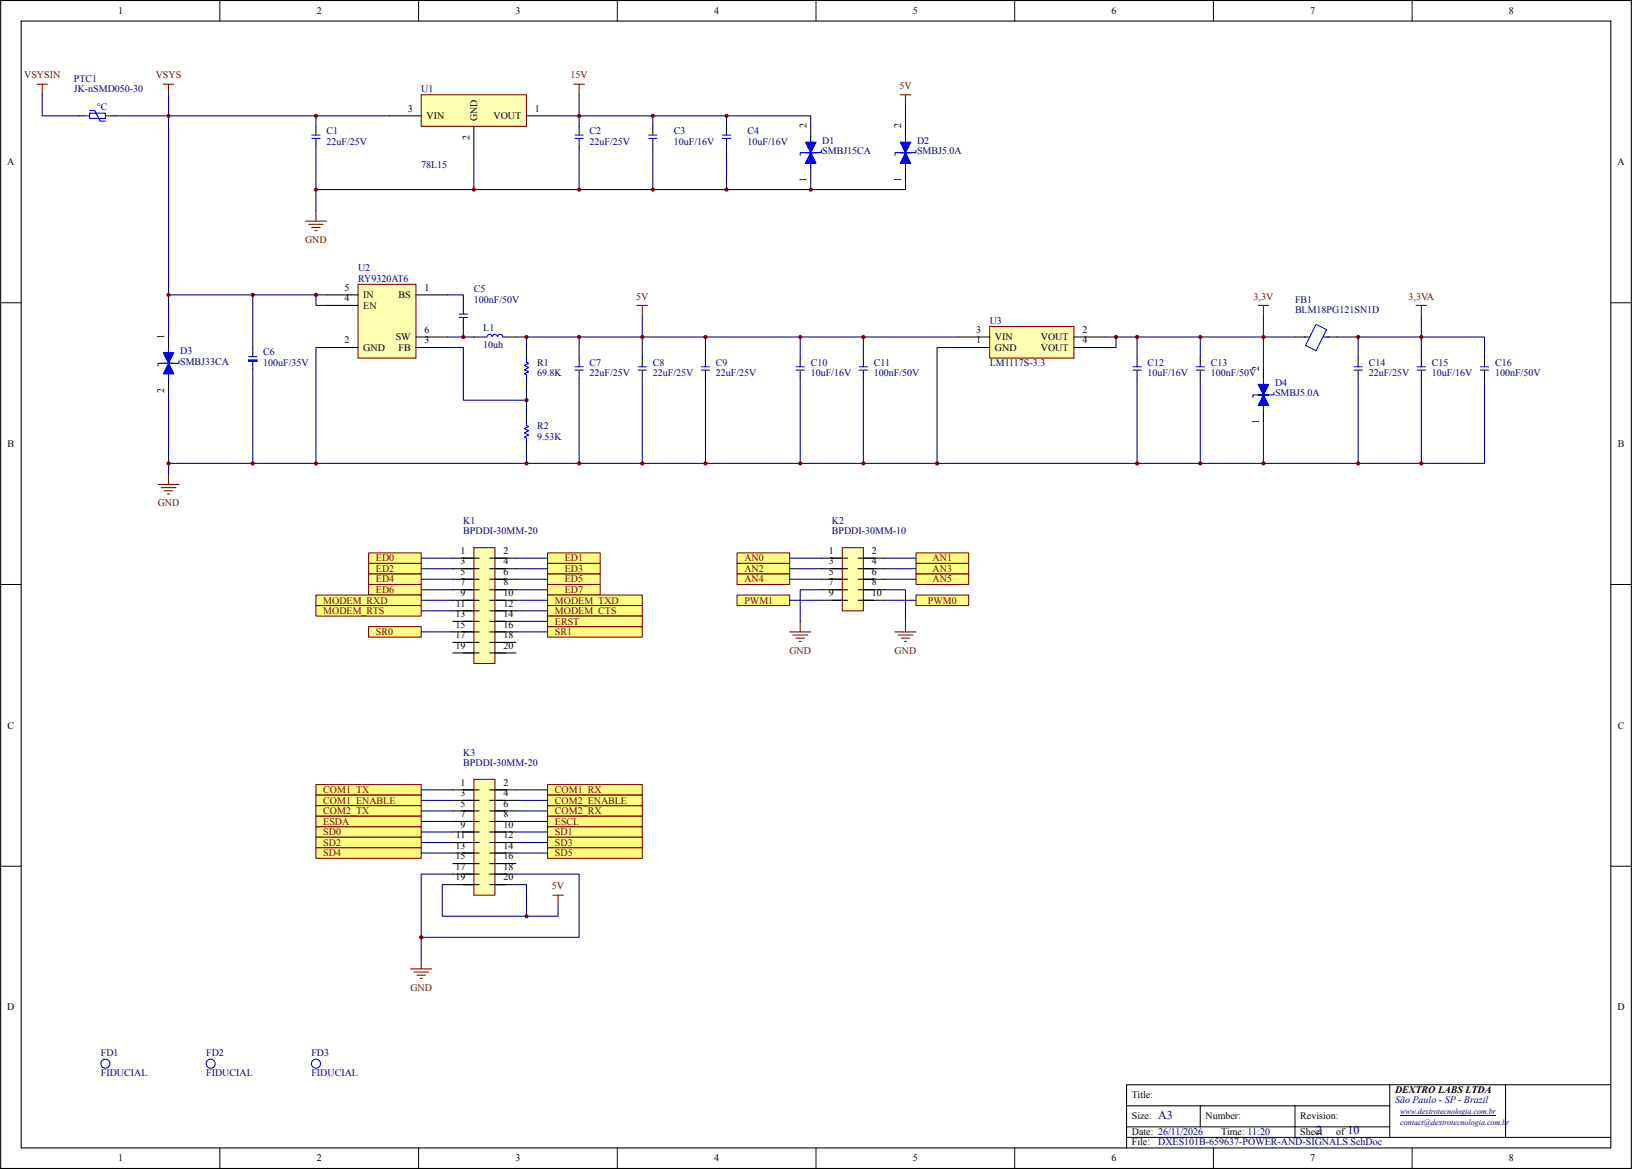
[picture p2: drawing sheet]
<svg xmlns="http://www.w3.org/2000/svg" width="394mm" height="282mm" viewBox="0 0 394 282" stroke-linecap="round" stroke-linejoin="round" font-family="sans-serif">
<path d="M.2 .1h393.3v281.7h-393.3zM5.1 5.1h383.5v271.7h-383.5z" fill="none" stroke="#000" stroke-width=".25"/>
<g fill="none" stroke="#000" stroke-width=".24">
<path d="M53 .1v5M101 .1v5M148.9 .1v5M196.8 .1v5M244.8 .1v5M292.7 .1v5M340.7 .1v5M.2 73h4.9M388.6 73h4.9M.2 140.9h4.9M388.6 140.9h4.9M.2 208.9h4.9"/>
<path d="M388.6 208.9h4.9M53 276.8v5M101 276.8v5M148.9 276.8v5M196.8 276.8v5M244.8 276.8v5M292.7 276.8v5M340.7 276.8v5"/>
</g>
<g fill="#ffff80" stroke="#800000" stroke-width=".25">
<path d="M88.9 151.1h12.7v2.5h-12.7z"/>
<path d="M88.9 133.3h12.7v2.6h-12.7z"/>
<path d="M132.1 133.3h12.7v2.6h-12.7z"/>
<path d="M88.9 135.9h12.7v2.5h-12.7z"/>
<path d="M132.1 135.9h12.7v2.5h-12.7z"/>
<path d="M88.9 138.4h12.7v2.5h-12.7z"/>
<path d="M132.1 138.4h12.7v2.5h-12.7z"/>
<path d="M88.9 140.9h12.7v2.6h-12.7z"/>
<path d="M132.1 140.9h12.7v2.6h-12.7z"/>
<path d="M177.8 133.3h12.7v2.6h-12.7z"/>
<path d="M221 133.3h12.7v2.6h-12.7z"/>
<path d="M177.8 135.9h12.7v2.5h-12.7z"/>
<path d="M221 135.9h12.7v2.5h-12.7z"/>
<path d="M177.8 143.5h12.7v2.5h-12.7z"/>
<path d="M221 143.5h12.7v2.5h-12.7z"/>
<path d="M76.2 189.2h25.4v2.5h-25.4z"/>
<path d="M132.1 189.2h22.8v2.5h-22.8z"/>
<path d="M76.2 191.7h25.4v2.6h-25.4z"/>
<path d="M76.2 194.3h25.4v2.5h-25.4z"/>
<path d="M132.1 194.3h22.8v2.5h-22.8z"/>
<path d="M132.1 191.7h22.8v2.6h-22.8z"/>
<path d="M177.8 138.4h12.7v2.5h-12.7z"/>
<path d="M221 138.4h12.7v2.5h-12.7z"/>
</g>
<path d="M337.8 268.9h23.1" fill="none" stroke="#000080" stroke-width=".24"/>
<path d="M19.1 27.9h1.2M26.7 27.9h1.3M271.8 266.7h63.5M271.8 274.3h116.8M271.8 271.7h63.5M289.5 266.7v5M312.4 266.7v7.6M335.3 261.6v12.7M363.2 261.6h-91.4v15.2M388.6 261.6h-25.4v12.7" fill="none" stroke="#000" stroke-width=".25"/>
<path d="M20.3 27.9h1.3M21.6 26.7h1.3l1.3 2.5h1.2M21.6 27.3h3.8v1.3h-3.8zM25.4 27.9h1.3" fill="none" stroke="#00f" stroke-width=".25"/>
<path d="M86.4 68.6h13.9v17.7h-13.9z" fill="#ffffb0" stroke="#800000" stroke-width=".25"/>
<g fill="none" stroke="#000" stroke-width=".25">
<path d="M78.8 71.1h7.6M78.8 73.6h7.6M100.3 71.1h7.7M111.8 73.6v2.1M111.8 76.6v2.1M78.8 83.8h7.6M100.3 83.8h7.7M100.3 81.3h7.7M114.3 81.3h2.6M121.9 81.3h2.6M127 83.8v2.5M127 91.4v2.6"/>
<path d="M139.7 86.3v2.1M139.7 89.3v2.1M154.9 86.3v2.1M154.9 89.3v2.1M170.2 86.3v2.1M170.2 89.3v2.1M193 86.3v2.1M193 89.3v2.1M208.3 86.3v2.1M208.3 89.3v2.1M274.3 86.3v2.1M274.3 89.3v2.1"/>
<path d="M289.5 86.3v2.1M289.5 89.3v2.1"/>
</g>
<path d="M153.7 73.6h2.5M154.9 73.6v2.6M303.5 73.6h2.6M304.8 73.6v2.6M38.1 116.8h5.1M38.9 117.6h3.5M39.6 118.3h2.1M40.4 119.1h.5M40.7 114.3v2.5" fill="none" stroke="#800000" stroke-width=".25"/>
<g fill="none" stroke="#00f" stroke-width=".25">
<path d="M110.8 76.5h2M110.8 75.7h2M116.9 81.3h.6a.64 .64 0 0 1 .6-.7 .64 .64 0 0 1 .7 .7 .63 .63 0 0 1 .6-.7 .63 .63 0 0 1 .6 .7 .64 .64 0 0 1 .7-.7 .64 .64 0 0 1 .6 .7h.6M127 86.3v1.1l.5 .2-1 .5 1 .5-1 .5 1 .5-1 .6 .5 .2v1M138.7 89.2h2M138.7 88.4h2M153.9 89.2h2M153.9 88.4h2M169.2 89.2h2M169.2 88.4h2M192 89.2h2M192 88.4h2"/>
<path d="M207.3 89.2h2M207.3 88.4h2M273.3 89.2h2M273.3 88.4h2M288.5 89.2h2M288.5 88.4h2"/>
</g>
<path d="M238.8 78.7h20.3v7.6h-20.3z" fill="#ffffb0" stroke="#800000" stroke-width=".25"/>
<path d="M127 99v2.6M231.1 81.3h7.7M231.1 83.8h7.7M259.1 81.3h7.6M259.1 83.8h7.6M127 106.7v2.5" fill="none" stroke="#000" stroke-width=".25"/>
<path d="M127 101.6v1l.5 .3-1 .5 1 .5-1 .5 1 .5-1 .5 .5 .2v1.1" fill="none" stroke="#00f" stroke-width=".25"/>
<path d="M39.4 20.3h2.5M40.7 20.3v2.6" fill="none" stroke="#800000" stroke-width=".25"/>
<path d="M101.6 22.9h25.4v7.6h-25.4z" fill="#ffffb0" stroke="#800000" stroke-width=".25"/>
<g fill="none" stroke="#000" stroke-width=".25">
<path d="M76.2 30.5v2.1M76.2 33.5v2.1M94 27.9h7.6M114.3 30.5v7.6M127 27.9h7.6M139.7 30.5v2.1M139.7 33.5v2.1M157.5 30.5v2.1M157.5 33.5v2.1M175.3 30.5v2.1M175.3 33.5v2.1M195.6 30.5v2.5"/>
<path d="M218.4 30.5v2.5M195.6 40.6v2.6M218.4 40.6v2.6M40.7 81.3v2.5M40.7 91.4v2.6M61 83.8v2.1M61 86.8v2.1M304.8 88.9v2.5M304.8 99v2.6M312.4 81.3h2.5M320 81.3h2.6M327.6 86.3v2.1"/>
<path d="M327.6 89.3v2.1M342.9 86.3v2.1M342.9 89.3v2.1M358.1 86.3v2.1M358.1 89.3v2.1"/>
</g>
<g fill="none" stroke="#00f" stroke-width=".25">
<path d="M75.2 33.4h2M75.2 32.6h2M138.7 33.4h2M138.7 32.6h2M156.5 33.4h2M156.5 32.6h2M174.3 33.4h2M174.3 32.6h2M194.3 36.8h2.5M194.9 35.6h1.3M195.6 33v7.6M198.1 36.2v.6h-5.1v.7"/>
<path d="M217.2 36.8h2.5M217.8 35.6h1.3M218.4 33v7.6M221 36.2v.6h-5.1v.7M317.5 78.2l2.5 1.3-2.5 5.1-2.6-1.3zM39.4 87.6h2.5M40 86.3h1.3M40.7 83.8v7.6M43.2 87v.6h-5.1v.7M60 86.8v.4M60 86h2M60 86.8h2v.4h-2"/>
<path d="M60 87h2M303.5 95.2h2.6M304.1 94h1.3M304.8 91.4v7.6M307.3 94.6v.6h-5.1v.7M314.7 81.3h1.3M319.3 81.3h1.2M326.6 89.2h2M326.6 88.4h2M341.9 89.2h2M341.9 88.4h2M357.1 89.2h2"/>
<path d="M357.1 88.4h2"/>
</g>
<g fill="none" stroke="#800000" stroke-width=".25">
<path d="M8.9 20.3h2.6M10.2 20.3v2.6M138.4 20.3h2.6M139.7 20.3v2.6M217.2 22.9h2.5M218.4 22.9v2.5M73.7 53.3h5.1M74.4 54.1h3.6M75.2 54.9h2M76 55.6h.5M76.2 50.8v2.5M341.6 73.6h2.5"/>
<path d="M342.9 73.6v2.6M190.5 152.4h5.1M191.3 153.1h3.5M192 153.9h2.1M192.8 154.7h.5M193 149.8v2.6M215.9 152.4h5.1M216.7 153.1h3.5M217.4 153.9h2.1M218.2 154.7h.5M218.4 149.8v2.6M133.4 215.9h2.5"/>
<path d="M134.6 215.9v2.5"/>
</g>
<g fill="#00f" stroke="#00f" stroke-width=".25">
<path d="M194.3 34.3h2.5l-1.2 2.5z"/>
<path d="M195.6 36.8l1.2 2.6h-2.5z"/>
<path d="M39.4 85.1h2.5l-1.2 2.5z"/>
<path d="M40.7 87.6l1.2 2.6h-2.5z"/>
<path d="M217.2 34.3h2.5l-1.3 2.5z"/>
<path d="M218.4 36.8l1.3 2.6h-2.5z"/>
<path d="M303.5 92.7h2.6l-1.3 2.5z"/>
<path d="M304.8 95.2l1.3 2.6h-2.6z"/>
</g>
<g fill="#ffff80" stroke="#800000" stroke-width=".25">
<path d="M76.2 143.5h25.4v2.5h-25.4z"/>
<path d="M76.2 146h25.4v2.6h-25.4z"/>
<path d="M132.1 143.5h22.8v2.5h-22.8z"/>
<path d="M132.1 146h22.8v2.6h-22.8z"/>
<path d="M132.1 151.1h22.8v2.5h-22.8z"/>
</g>
<g fill="none" stroke="#00f" stroke-width=".25">
<circle cx="25.4" cy="256.5" r="1.09"/>
<circle cx="50.8" cy="256.5" r="1.09"/>
<circle cx="76.2" cy="256.5" r="1.09"/>
</g>
<g fill="#ffff80" stroke="#800000" stroke-width=".25">
<path d="M76.2 199.4h25.4v2.5h-25.4z"/>
<path d="M76.2 201.9h25.4v2.5h-25.4z"/>
<path d="M76.2 204.4h25.4v2.6h-25.4z"/>
<path d="M132.1 199.4h22.8v2.5h-22.8z"/>
<path d="M132.1 201.9h22.8v2.5h-22.8z"/>
<path d="M132.1 204.4h22.8v2.6h-22.8z"/>
<path d="M76.2 196.8h25.4v2.6h-25.4z"/>
<path d="M132.1 196.8h22.8v2.6h-22.8z"/>
<path d="M132.1 148.6h22.8v2.5h-22.8z"/>
</g>
<path d="M99.1 233.6h5.1M99.8 234.4h3.6M100.6 235.2h2M101.4 235.9h.5M101.6 231.1v2.5" fill="none" stroke="#800000" stroke-width=".25"/>
<g fill="none" stroke="#000080" stroke-width=".25">
<path d="M10.2 22.9v5h8.9M28 27.9h66M40.7 22.9v58.4M76.2 35.6v10.1h119.4v-2.5M76.2 27.9v2.6M114.3 38.1v7.6M134.6 27.9h40.7v2.6M139.7 22.9v7.6M139.7 35.6v10.1M157.5 27.9v2.6M157.5 35.6v10.1M175.3 27.9h20.3v2.6"/>
<path d="M175.3 35.6v10.1M218.4 25.4v5.1M76.2 45.7v5.1M218.4 43.2v2.5h-22.8M40.7 71.1h38.1M61 71.1v12.7M76.2 71.1v2.5h2.6M108 71.1h3.8v2.5M111.8 78.7v2.6M154.9 76.2v10.1M304.8 76.2v5.1h-38.1M342.9 76.2v10.1"/>
<path d="M40.7 94v17.7M61 88.9v22.8M78.8 83.8h-2.6v27.9M108 83.8h3.8v12.7h15.2v2.5M108 81.3h6.3M124.5 81.3h106.6M127 81.3v2.5M127 94v2.5M139.7 81.3v5M139.7 91.4v20.3M154.9 91.4v20.3M170.2 81.3v5"/>
<path d="M170.2 91.4v20.3M193 81.3v5M193 91.4v20.3M208.3 81.3v5M208.3 91.4v20.3M231.1 83.8h-5v27.9M269.2 81.3v2.5h-2.5M274.3 81.3v5M274.3 91.4v20.3M289.5 81.3v5M289.5 91.4v20.3M312.4 81.3h-7.6v7.6"/>
<path d="M322.6 81.3h5M327.6 81.3h30.5v5M327.6 81.3v5M327.6 91.4v20.3M342.9 91.4v20.3M358.1 91.4v20.3h-53.3M61 111.7h-20.3v2.6M61 111.7h165.1M127 109.2v2.5M304.8 101.6v10.1h-78.7M101.6 134.6h7.6M101.6 137.1h7.6"/>
<path d="M101.6 139.7h7.6M124.5 134.6h7.6M124.5 137.1h7.6M124.5 139.7h7.6M190.5 134.6h7.6M190.5 137.1h7.6M190.5 139.7h7.6M213.4 134.6h7.6M213.4 137.1h7.6M213.4 139.7h7.6M101.6 142.2h7.6M101.6 144.8h7.6"/>
<path d="M101.6 147.3h7.6M101.6 152.4h7.6M124.5 142.2h7.6M124.5 144.8h7.6M124.5 147.3h7.6M124.5 152.4h7.6M124.5 149.8h7.6M190.5 144.8h7.6M198.1 142.2h-5.1v7.6M213.4 142.2h5v7.6M213.4 144.8h7.6M101.6 190.5h7.6"/>
<path d="M101.6 193h7.6M101.6 195.6h7.6M101.6 198.1h7.6M124.5 190.5h7.6M124.5 193h7.6M124.5 195.6h7.6M124.5 198.1h7.6M101.6 200.6h7.6M101.6 203.2h7.6M101.6 205.7h7.6M109.2 213.3h-2.5v7.6h20.3M109.2 210.8h-7.6v20.3"/>
<path d="M124.5 213.3h2.5v7.6h7.6v-2.5M124.5 210.8h15.2v15.2h-38.1M124.5 200.6h7.6M124.5 203.2h7.6M124.5 205.7h7.6"/>
</g>
<path d="M114.3 132.1h5.1v27.9h-5.1z" fill="#ffffb0" stroke="#800000" stroke-width=".25"/>
<g fill="none" stroke="#000" stroke-width=".25">
<path d="M109.2 139.7h6.4M109.2 137.1h6.4M109.2 134.6h6.4M118.1 139.7h6.4M118.1 137.1h6.4M118.1 134.6h6.4M109.2 147.3h6.4M109.2 144.8h6.4M109.2 142.2h6.4M109.2 149.8h6.4M109.2 152.4h6.4M109.2 154.9h6.4"/>
<path d="M109.2 157.5h6.4M118.1 147.3h6.4M118.1 144.8h6.4M118.1 142.2h6.4M118.1 149.8h6.4M118.1 152.4h6.4M118.1 154.9h6.4M118.1 157.5h6.4"/>
</g>
<path d="M114.3 187.9h5.1v28h-5.1z" fill="#ffffb0" stroke="#800000" stroke-width=".25"/>
<g fill="none" stroke="#000" stroke-width=".25">
<path d="M109.2 195.6h6.4M109.2 193h6.4M109.2 190.5h6.4M109.2 198.1h6.4M118.1 195.6h6.4M118.1 193h6.4M118.1 190.5h6.4M118.1 198.1h6.4M109.2 203.2h6.4M109.2 200.6h6.4M109.2 205.7h6.4M109.2 208.3h6.4"/>
<path d="M109.2 210.8h6.4M109.2 213.3h6.4M118.1 203.2h6.4M118.1 200.6h6.4M118.1 205.7h6.4M118.1 208.3h6.4M118.1 210.8h6.4M118.1 213.3h6.4"/>
</g>
<path d="M203.2 132.1h5.1v15.2h-5.1z" fill="#ffffb0" stroke="#800000" stroke-width=".25"/>
<path d="M198.1 139.7h6.4M198.1 137.1h6.4M198.1 134.6h6.4M207 139.7h6.4M207 137.1h6.4M207 134.6h6.4M198.1 144.8h6.4M198.1 142.2h6.4M207 144.8h6.4M207 142.2h6.4" fill="none" stroke="#000" stroke-width=".25"/>
<g fill="#800000">
<circle cx="40.7" cy="111.7" r=".51"/>
<circle cx="40.7" cy="71.1" r=".51"/>
<circle cx="40.7" cy="27.9" r=".51"/>
<circle cx="61" cy="111.7" r=".51"/>
<circle cx="61" cy="71.1" r=".51"/>
<circle cx="76.2" cy="111.7" r=".51"/>
<circle cx="76.2" cy="71.1" r=".51"/>
<circle cx="76.2" cy="45.7" r=".51"/>
<circle cx="76.2" cy="27.9" r=".51"/>
<circle cx="101.6" cy="226" r=".51"/>
<circle cx="111.8" cy="81.3" r=".51"/>
<circle cx="114.3" cy="45.7" r=".51"/>
<circle cx="127" cy="220.9" r=".51"/>
<circle cx="127" cy="111.7" r=".51"/>
<circle cx="127" cy="96.5" r=".51"/>
<circle cx="127" cy="81.3" r=".51"/>
<circle cx="139.7" cy="111.7" r=".51"/>
<circle cx="139.7" cy="81.3" r=".51"/>
<circle cx="139.7" cy="45.7" r=".51"/>
<circle cx="139.7" cy="27.9" r=".51"/>
<circle cx="154.9" cy="111.7" r=".51"/>
<circle cx="154.9" cy="81.3" r=".51"/>
<circle cx="157.5" cy="45.7" r=".51"/>
<circle cx="157.5" cy="27.9" r=".51"/>
<circle cx="170.2" cy="111.7" r=".51"/>
<circle cx="170.2" cy="81.3" r=".51"/>
<circle cx="175.3" cy="45.7" r=".51"/>
<circle cx="175.3" cy="27.9" r=".51"/>
<circle cx="193" cy="111.7" r=".51"/>
<circle cx="193" cy="81.3" r=".51"/>
<circle cx="195.6" cy="45.7" r=".51"/>
<circle cx="208.3" cy="111.7" r=".51"/>
<circle cx="208.3" cy="81.3" r=".51"/>
<circle cx="226.1" cy="111.7" r=".51"/>
<circle cx="269.2" cy="81.3" r=".51"/>
<circle cx="274.3" cy="111.7" r=".51"/>
<circle cx="274.3" cy="81.3" r=".51"/>
<circle cx="289.5" cy="111.7" r=".51"/>
<circle cx="289.5" cy="81.3" r=".51"/>
<circle cx="304.8" cy="111.7" r=".51"/>
<circle cx="304.8" cy="81.3" r=".51"/>
<circle cx="327.6" cy="111.7" r=".51"/>
<circle cx="327.6" cy="81.3" r=".51"/>
<circle cx="342.9" cy="111.7" r=".51"/>
<circle cx="342.9" cy="81.3" r=".51"/>
</g>
<g font-size="2.9" fill="#000080">
<text x="279.4" y="269.9">A3</text>
<text x="317.5" y="273.5">2</text>
<text x="325.1" y="273.5">10</text>
</g>
<g font-size="2.4">
<text x="28.5" y="3.4">1</text>
<text x="76.4" y="3.4">2</text>
<text x="124.3" y="3.4">3</text>
<text x="172.3" y="3.4">4</text>
<text x="220.2" y="3.4">5</text>
<text x="268.1" y="3.4">6</text>
<text x="316.1" y="3.4">7</text>
<text x="364" y="3.4">8</text>
<text x="98.4" y="26.9">3</text>
<text x="102.9" y="28.7">VIN</text>
<text x="115.1" y="29.2" transform="rotate(-90 115.1 29.2)">GND</text>
<text x="119" y="28.7">VOUT</text>
<text x="129" y="26.9">1</text>
<text x="113.3" y="33.7" transform="rotate(-90 113.3 33.7)">2</text>
<text x="194.5" y="31" transform="rotate(-90 194.5 31)">2</text>
<text x="217.4" y="31" transform="rotate(-90 217.4 31)">2</text>
<text x="1.8" y="39.8">A</text>
<text x="390.2" y="39.8">A</text>
<text x="194.5" y="43.9" transform="rotate(-90 194.5 43.9)">1</text>
<text x="217.4" y="43.9" transform="rotate(-90 217.4 43.9)">1</text>
<text x="83.1" y="70.1">5</text>
<text x="87.6" y="71.9">IN</text>
<text x="96.1" y="71.9">BS</text>
<text x="102.4" y="70.1">1</text>
<text x="83.1" y="72.6">4</text>
<text x="87.6" y="74.4">EN</text>
<text x="39.6" y="81.8" transform="rotate(-90 39.6 81.8)">1</text>
<text x="83.1" y="82.8">2</text>
<text x="95.5" y="82">SW</text>
<text x="102.4" y="82.8">3</text>
<text x="102.4" y="80.2">6</text>
<text x="235.5" y="80.2">3</text>
<text x="235.5" y="82.8">1</text>
<text x="240" y="82">VIN</text>
<text x="251.1" y="82">VOUT</text>
<text x="261.1" y="80.2">2</text>
<text x="261.1" y="82.8">4</text>
<text x="87.6" y="84.6">GND</text>
<text x="96.1" y="84.6">FB</text>
<text x="240" y="84.6">GND</text>
<text x="251.1" y="84.6">VOUT</text>
<text x="303.8" y="89.4" transform="rotate(-90 303.8 89.4)">2</text>
<text x="39.6" y="94.7" transform="rotate(-90 39.6 94.7)">2</text>
<text x="1.8" y="107.8">B</text>
<text x="303.8" y="102.3" transform="rotate(-90 303.8 102.3)">1</text>
<text x="390.3" y="107.8">B</text>
<text x="111.1" y="136.1">3</text>
<text x="111.1" y="133.6">1</text>
<text x="121.4" y="136.1">4</text>
<text x="121.4" y="133.6">2</text>
<text x="200" y="136.1">3</text>
<text x="200" y="133.6">1</text>
<text x="210.3" y="136.1">4</text>
<text x="210.3" y="133.6">2</text>
<text x="111.1" y="138.6">5</text>
<text x="111.1" y="141.2">7</text>
<text x="111.1" y="143.7">9</text>
<text x="121.4" y="138.6">6</text>
<text x="121.4" y="141.2">8</text>
<text x="121.4" y="143.7">10</text>
<text x="200" y="138.6">5</text>
<text x="200" y="141.2">7</text>
<text x="200" y="143.7">9</text>
<text x="210.3" y="138.6">6</text>
<text x="210.3" y="141.2">8</text>
<text x="210.3" y="143.7">10</text>
<text x="109.9" y="148.8">13</text>
<text x="110" y="146.3">11</text>
<text x="121.4" y="146.3">12</text>
<text x="121.4" y="148.8">14</text>
<text x="109.9" y="151.3">15</text>
<text x="109.9" y="153.9">17</text>
<text x="121.4" y="151.3">16</text>
<text x="121.4" y="153.9">18</text>
<text x="109.9" y="156.4">19</text>
<text x="121.4" y="156.4">20</text>
<text x="1.8" y="175.7">C</text>
<text x="390.3" y="175.7">C</text>
<text x="111.1" y="192">3</text>
<text x="111.1" y="189.4">1</text>
<text x="121.4" y="192">4</text>
<text x="121.4" y="189.4">2</text>
<text x="111.1" y="194.5">5</text>
<text x="111.1" y="197.1">7</text>
<text x="121.4" y="194.5">6</text>
<text x="121.4" y="197.1">8</text>
<text x="110" y="202.1">11</text>
<text x="111.1" y="199.6">9</text>
<text x="121.4" y="199.6">10</text>
<text x="121.4" y="202.1">12</text>
<text x="109.9" y="204.7">13</text>
<text x="109.9" y="207.2">15</text>
<text x="109.9" y="209.8">17</text>
<text x="121.4" y="204.7">14</text>
<text x="121.4" y="207.2">16</text>
<text x="121.4" y="209.8">18</text>
<text x="109.9" y="212.3">19</text>
<text x="121.4" y="212.3">20</text>
<text x="1.8" y="243.6">D</text>
<text x="390.2" y="243.6">D</text>
<text x="336.5" y="263.5">DEXTRO LABS LTDA</text>
<text x="273" y="264.7">Title:</text>
<text x="273" y="269.8">Size:</text>
<text x="290.8" y="269.8">Number:</text>
<text x="313.7" y="269.8">Revision:</text>
<text x="273" y="273.6">Date: 26/11/2026</text>
<text x="294.6" y="273.6">Time: 11:20</text>
<text x="313.7" y="273.6">Sheet</text>
<text x="322.3" y="273.6">of</text>
<text x="28.5" y="280.1">1</text>
<text x="76.4" y="280.1">2</text>
<text x="124.3" y="280.1">3</text>
<text x="172.3" y="280.1">4</text>
<text x="220.2" y="280.1">5</text>
<text x="268.1" y="280.1">6</text>
<text x="273" y="276.2">File:</text>
<text x="316.1" y="280.1">7</text>
<text x="364" y="280.1">8</text>
</g>
<g font-size="2.4" fill="#800000">
<text x="5.8" y="18.9">VSYSIN</text>
<text x="37.6" y="18.9">VSYS</text>
<text x="137.6" y="18.9">15V</text>
<text x="217" y="21.4">5V</text>
<text x="73.6" y="58.6">GND</text>
<text x="153.5" y="72.2">5V</text>
<text x="302.4" y="72.2">3,3V</text>
<text x="339.8" y="72.2">3,3VA</text>
<text x="38" y="122.1">GND</text>
<text x="90.7" y="135.4">ED0</text>
<text x="90.7" y="137.9">ED2</text>
<text x="136.2" y="135.4">ED1</text>
<text x="136.2" y="137.9">ED3</text>
<text x="179.6" y="135.4">AN0</text>
<text x="179.6" y="137.9">AN2</text>
<text x="225" y="135.4">AN1</text>
<text x="225" y="137.9">AN3</text>
<text x="90.7" y="140.5">ED4</text>
<text x="90.7" y="143">ED6</text>
<text x="136.2" y="140.5">ED5</text>
<text x="136.2" y="143">ED7</text>
<text x="179.6" y="140.5">AN4</text>
<text x="225" y="140.5">AN5</text>
<text x="78" y="145.5">MODEM_RXD</text>
<text x="78" y="148.1">MODEM_RTS</text>
<text x="133.9" y="145.5">MODEM_TXD</text>
<text x="133.9" y="148.1">MODEM_CTS</text>
<text x="179.6" y="145.5">PWM1</text>
<text x="223.8" y="145.5">PWM0</text>
<text x="90.7" y="153.2">SR0</text>
<text x="133.9" y="153.2">SR1</text>
<text x="133.9" y="150.6">ERST</text>
<text x="190.4" y="157.6">GND</text>
<text x="215.8" y="157.6">GND</text>
<text x="78" y="191.2">COM1_TX</text>
<text x="133.9" y="191.2">COM1_RX</text>
<text x="78" y="193.8">COM1_ENABLE</text>
<text x="78" y="196.3">COM2_TX</text>
<text x="133.9" y="196.3">COM2_RX</text>
<text x="133.9" y="193.8">COM2_ENABLE</text>
<text x="78" y="201.4">SD0</text>
<text x="78" y="203.9">SD2</text>
<text x="78" y="198.9">ESDA</text>
<text x="133.9" y="201.4">SD1</text>
<text x="133.9" y="203.9">SD3</text>
<text x="133.9" y="198.9">ESCL</text>
<text x="78" y="206.5">SD4</text>
<text x="133.9" y="206.5">SD5</text>
<text x="133.2" y="214.5">5V</text>
<text x="99" y="238.9">GND</text>
</g>
<g font-size="2.4" fill="#000080">
<text x="17.8" y="19.7">PTC1</text>
<text x="17.8" y="22.2">JK-nSMD050-30</text>
<text x="101.6" y="22.2">U1</text>
<text x="78.8" y="32.4">C1</text>
<text x="78.8" y="34.9">22uF/25V</text>
<text x="142.2" y="32.4">C2</text>
<text x="142.2" y="34.9">22uF/25V</text>
<text x="162.6" y="32.4">C3</text>
<text x="162.6" y="34.9">10uF/16V</text>
<text x="180.3" y="32.4">C4</text>
<text x="180.3" y="34.9">10uF/16V</text>
<text x="198.4" y="34.6">D1</text>
<text x="221.2" y="34.6">D2</text>
<text x="101.6" y="40.5">78L15</text>
<text x="198.4" y="37.2">SMBJ15CA</text>
<text x="221.2" y="37.2">SMBJ5.0A</text>
<text x="86.4" y="65.4">U2</text>
<text x="86.4" y="67.9">RY9320AT6</text>
<text x="114.3" y="70.5">C5</text>
<text x="114.3" y="73">100nF/50V</text>
<text x="312.4" y="73">FB1</text>
<text x="312.4" y="75.5">BLM18PG121SN1D</text>
<text x="116.6" y="79.9">L1</text>
<text x="116.6" y="83.9">10uh</text>
<text x="238.8" y="78.1">U3</text>
<text x="43.5" y="85.4">D3</text>
<text x="43.5" y="88">SMBJ33CA</text>
<text x="63.5" y="85.7">C6</text>
<text x="63.5" y="88.2">100uF/35V</text>
<text x="129.5" y="88.2">R1</text>
<text x="142.2" y="88.2">C7</text>
<text x="157.5" y="88.2">C8</text>
<text x="172.7" y="88.2">C9</text>
<text x="195.6" y="88.2">C10</text>
<text x="210.8" y="88.2">C11</text>
<text x="238.8" y="88.2">LM1117S-3.3</text>
<text x="276.8" y="88.2">C12</text>
<text x="292.1" y="88.2">C13</text>
<text x="330.2" y="88.2">C14</text>
<text x="345.4" y="88.2">C15</text>
<text x="360.7" y="88.2">C16</text>
<text x="129.5" y="90.8">69.8K</text>
<text x="142.2" y="90.8">22uF/25V</text>
<text x="157.5" y="90.8">22uF/25V</text>
<text x="172.7" y="90.8">22uF/25V</text>
<text x="195.6" y="90.8">10uF/16V</text>
<text x="210.8" y="90.8">100nF/50V</text>
<text x="276.8" y="90.8">10uF/16V</text>
<text x="292.1" y="90.8">100nF/50V</text>
<text x="307.6" y="93.1">D4</text>
<text x="307.6" y="95.6">SMBJ5.0A</text>
<text x="330.2" y="90.8">22uF/25V</text>
<text x="345.4" y="90.8">10uF/16V</text>
<text x="360.7" y="90.8">100nF/50V</text>
<text x="129.5" y="103.5">R2</text>
<text x="129.5" y="106">9.53K</text>
<text x="111.8" y="126.3">K1</text>
<text x="111.8" y="128.9">BPDDI-30MM-20</text>
<text x="200.7" y="126.3">K2</text>
<text x="200.7" y="128.9">BPDDI-30MM-10</text>
<text x="111.8" y="182.2">K3</text>
<text x="111.8" y="184.7">BPDDI-30MM-20</text>
<text x="24.3" y="254.8">FD1</text>
<text x="49.7" y="254.8">FD2</text>
<text x="75.1" y="254.8">FD3</text>
<text x="24.3" y="259.5">FIDUCIAL</text>
<text x="49.7" y="259.5">FIDUCIAL</text>
<text x="75.1" y="259.5">FIDUCIAL</text>
<text x="336.5" y="266">São Paulo - SP - Brazil</text>
<text x="279.4" y="276.2">DXES101B-659637-POWER-AND-SIGNALS.SchDoc</text>
</g>
<text font-size="2.4" fill="#00f" x="23.4" y="26.5">°C</text>
<g font-size="1.9" fill="#000080">
<text x="337.8" y="268.7">www.dextrotecnologia.com.br</text>
<text x="337.8" y="271.2">contact@dextrotecnologia.com.br</text>
</g>
</svg>
